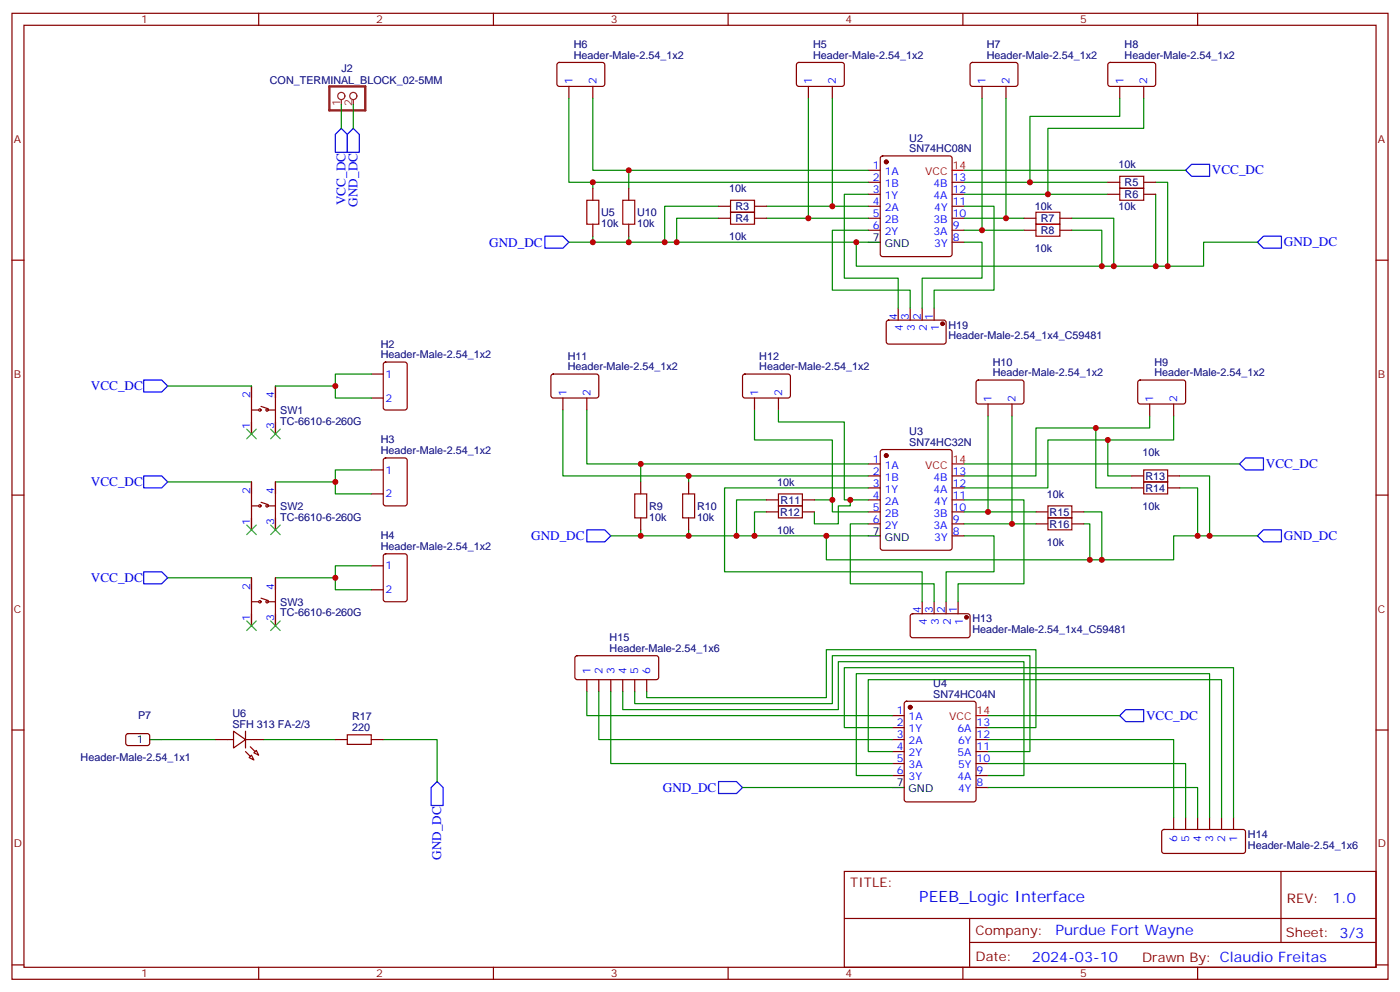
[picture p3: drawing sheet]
<svg xmlns="http://www.w3.org/2000/svg" width="412mm" height="292mm" viewBox="0 0 412 292" stroke-linecap="round" stroke-linejoin="round" font-family="sans-serif">
<g fill="none" stroke="#870000" stroke-width=".35">
<path d="M3.5 3.9h405.4v284.4h-405.4zM7.1 7.4h398.2v277.3h-398.2zM76.2 3.9v3.5M145.3 3.9v3.5M164.3 18.6l.4-.2h13l.5 .7-.1 5.9-.7 .4h-12.9l-.5-.7v-5.6zM214.5 3.9v3.5M234.8 18.6l.5-.2h13l.4 .7-.1 5.9-.6 .4h-13l-.4-.7v-5.6zM283.6 3.9v3.5M286 18.6l.5-.2h12.9l.5 .7-.1 5.9-.6 .4h-13l-.4-.7v-5.6zM326.6 18.6l.4-.2h13l.4 .7v5.9l-.7 .4h-12.9l-.5-.7v-5.6zM352.8 3.9v3.5M167.6 25.4v3.6"/>
<path d="M174.6 25.4v3.6M238.1 25.4v3.6M245.2 25.4v3.6M289.3 25.4v3.6M296.3 25.4v3.6M329.8 25.4v3.6M336.9 25.4v3.6M174.6 55.4v3.5M185.2 55.4v3.5M255.8 50.1h3.5M255.8 53.7h3.5M255.8 57.2h3.5"/>
<path d="M259.5 46.1l.5-.2h19.8l.5 .2 .2 .5v28.2l-.3 .5-.4 .2h-19.8l-.5-.2-.2-.5v-28.2zM280.5 53.7h3.5M280.5 57.2h3.5M326.3 53.7h3.5M326.3 57.2h3.5M336.9 53.7h3.5M336.9 57.2h3.5M3.5 76.6h3.6M174.6 66v3.5M185.2 66v3.5M211.7 60.7h3.5M211.7 64.2h3.5"/>
<path d="M222.2 60.7h3.6M222.2 64.2h3.6M255.8 60.7h3.5M255.8 64.2h3.5M255.8 67.8h3.5M280.5 60.7h3.5M280.5 64.2h3.5M280.5 67.8h3.5M280.5 71.3h3.5M301.6 64.2h3.6M301.6 67.8h3.6M312.2 64.2h3.5"/>
<path d="M312.2 67.8h3.5M405.3 76.6h3.6M261.3 94.4l.5-.2 16.5 .1 .4 .6-.1 6-.6 .4-16.5-.1-.4-.6v-5.7zM264.6 90.7v3.5M268.1 90.7v3.5M271.6 90.7v3.5M275.2 90.7v3.5M74.1 113.6v14.1M76.9 119.6l2.1 .7M81.1 113.6v14.1M109.4 110.1h3.5M109.4 117.2h3.5"/>
<path d="M113.1 106.8l.5-.2h5.6l.7 .4v13l-.4 .6-5.9 .1-.7-.5v-12.9zM162.5 110.3l.5-.2 13 .1 .4 .6-.1 5.9-.6 .5-13-.1-.4-.6v-5.7zM165.8 117.2v3.5M172.9 117.2v3.5M219 110.3l.4-.2 13 .1 .4 .6v5.9l-.7 .5-12.9-.1-.5-.6v-5.7zM222.2 117.2v3.5M229.3 117.2v3.5M287.7 112.1l.5-.2h13l.4 .7v5.9l-.7 .4h-13l-.4-.7v-5.6zM291 118.9v3.5M298.1 118.9v3.5M335.4 112.1l.4-.2h13l.4 .7v5.9l-.7 .4h-12.9l-.5-.7v-5.6zM338.7 118.9v3.5"/>
<path d="M345.7 118.9v3.5M74.1 120.7h2.1M79 120.7h2.1M109.4 138.3h3.5M113.1 135l.5-.2h5.6l.7 .4v13l-.4 .7h-5.9l-.7-.5v-12.9zM255.8 136.6h3.5M259.5 132.5l.5-.2h19.8l.5 .2 .2 .5v28.3l-.3 .5-.4 .2h-19.8l-.5-.3-.2-.4v-28.3zM3.5 145.7h3.6M74.1 141.9v14.1M74.1 148.9h2.1M76.9 147.8l2.1 .8M79 148.9h2.1"/>
<path d="M81.1 141.9v14.1M109.4 145.4h3.5M188.7 141.9v3.5M188.7 152.4v3.6M202.8 141.9v3.5M202.8 152.4v3.6M225.8 147.1h3.5M225.8 150.7h3.5M236.4 147.1h3.5M236.4 150.7h3.5M255.8 140.1h3.5M255.8 143.6h3.5"/>
<path d="M255.8 147.1h3.5M255.8 150.7h3.5M255.8 154.2h3.5M280.5 140.1h3.5M280.5 143.6h3.5M280.5 147.1h3.5M280.5 150.7h3.5M280.5 154.2h3.5M280.5 157.7h3.5M305.2 150.7h3.5M305.2 154.2h3.5M315.7 150.7h3.6"/>
<path d="M315.7 154.2h3.6M333.4 140.1h3.5M333.4 143.6h3.5M344 140.1h3.5M344 143.6h3.5M405.3 145.7h3.6M74.1 170.1v14.1M74.1 177.1h2.1M76.9 176.1l2.1 .7M79 177.1h2.1M81.1 170.1v14.1M109.4 166.5h3.5"/>
<path d="M109.4 173.6h3.5M113.1 163.2l.5-.2h5.6l.7 .4v13l-.4 .7h-5.9l-.7-.4v-13zM271.6 177.1v3.6M275.2 177.1v3.6M278.7 177.1v3.6M282.2 177.1v3.6M169.6 193.2l.4-.2 23.6 .1 .4 .6v5.9l-.7 .5-23.5-.1-.5-.6v-5.7zM268.3 180.9l.5-.2h16.5l.5 .7-.1 5.9-.7 .4-16.5-.1-.4-.6v-5.6zM3.5 214.9h3.6M37.3 216.1l.4-.2 6 .1 .4 .6-.1 2.4-.6 .5-5.9-.1-.5-.6v-2.2zM63.5 217.7h5.3M68.8 215.2l3.5 2.5-3.5 2.5z"/>
<path d="M72.3 217.7h5.3M72.3 215.2v5M98.8 217.7h3.5M109.4 217.7h3.5M172.9 200.1v3.5M176.4 200.1v3.5M179.9 200.1v3.5M183.4 200.1v3.5M187 200.1v3.5M190.5 200.1v3.5M262.8 210.6h3.5M262.8 214.2h3.5"/>
<path d="M262.8 217.7h3.5M266.6 206.6l.5-.2h19.7l.5 .2 .2 .5v28.2l-.2 .5-.5 .2h-19.7l-.5-.2-.3-.5v-28.2zM287.5 214.2h3.5M287.5 217.7h3.5M405.3 214.9h3.6M73.4 223l.7-.7 .7 1.4zM74.8 221.6l.7-.7 .7 1.4zM262.8 221.2h3.5M262.8 224.8h3.5M262.8 228.3h3.5M287.5 221.2h3.5M287.5 224.8h3.5"/>
<path d="M287.5 228.3h3.5M287.5 231.8h3.5M248.7 256.5h156.6v28.2h-156.6zM342.4 244.4l.5-.2h23.6l.4 .7-.1 5.9-.6 .4-23.6-.1-.4-.6v-5.6zM345.7 240.6v3.6M349.2 240.6v3.6M352.8 240.6v3.6M356.3 240.6v3.6M359.8 240.6v3.6M363.4 240.6v3.6M377.3 256.5v20.9M248.7 270.4h156.5"/>
<path d="M285.6 277.4h119.6M285.6 270.4v14.1M3.5 284h3.6M76.2 284.7v3.6M145.3 284.7v3.6M214.5 284.7v3.6M283.6 284.7v3.6M352.8 284.7v3.6M405.3 284h3.6"/>
<circle cx="76.6" cy="120.7" r=".35"/>
<circle cx="78.7" cy="120.7" r=".35"/>
<circle cx="76.6" cy="148.9" r=".35"/>
<circle cx="78.7" cy="148.9" r=".35"/>
<circle cx="76.6" cy="177.1" r=".35"/>
<circle cx="78.7" cy="177.1" r=".35"/>
</g>
<path d="M97 25.4h10.6v7.1h-10.6z" fill="none" stroke="#8c2424" stroke-width=".71"/>
<g fill="none" stroke="#8c2424" stroke-width=".35">
<path d="M100.5 29.3v1.4M104.1 29.3v1.4"/>
<circle cx="100.5" cy="28.3" r="1.06"/>
<circle cx="104.1" cy="28.3" r="1.06"/>
</g>
<g fill="#870000" stroke="#870000" stroke-width=".35">
<path d="M73.7 219.8l1.4 1.4z"/>
<path d="M72.3 221.2l1.4 1.4z"/>
<circle cx="261.1" cy="47.7" r=".53"/>
<circle cx="261.1" cy="134.1" r=".53"/>
<circle cx="268.1" cy="208.2" r=".53"/>
<circle cx="277.6" cy="95.3" r=".53"/>
<circle cx="284.7" cy="181.7" r=".53"/>
</g>
<path d="M255.8 71.3h3.5M255.8 157.7h3.5M44.1 217.7h3.5M262.8 231.8h3.5" fill="none" stroke="#000" stroke-width=".35"/>
<path d="M280.5 50.1h3.5M280.5 136.6h3.5M287.5 210.6h3.5" fill="none" stroke="#f00" stroke-width=".35"/>
<g fill="none" stroke="#00f" stroke-width=".35">
<path d="M100.5 37.8l1.8 1.7v5.3h-3.5v-5.3zM104.1 37.8l1.7 1.7v5.3h-3.5v-5.3zM349.2 50.1l1.8-1.7h5.3v3.5h-5.3zM160.5 69.5h5.3l1.8 1.8-1.8 1.8h-5.3zM370.4 71.3l1.8-1.8h5.3v3.6h-5.3zM42.3 111.9h5.3l1.8 1.7-1.8 1.8h-5.3zM365.1 136.6l1.8-1.8h5.3v3.5h-5.3zM42.3 140.1h5.3l1.8 1.8-1.8 1.7h-5.3zM172.9 156h5.3l1.7 1.7-1.7 1.8h-5.3zM370.4 157.7l1.8-1.7h5.3v3.5h-5.3zM42.3 168.3h5.3l1.8 1.8-1.8 1.7h-5.3zM329.8 210.6l1.8-1.7h5.3v3.5h-5.3z"/>
<path d="M127 231.8l1.8-1.8 1.7 1.8v5.3h-3.5zM211.7 230h5.3l1.7 1.8-1.7 1.8h-5.3z"/>
</g>
<g fill="none" stroke="#008700" stroke-width=".35">
<path d="M100.5 30.7v7.1M104.1 30.7v7.1M167.6 29v24.7h88.2M174.6 29v21.1h81.2M238.1 29v35.2M245.2 29v31.7M289.3 29v38.8M296.3 29v35.2M329.8 29v5.3h-26.4v19.4M336.9 29v8.8h-28.2v19.4M174.6 53.7v1.7M185.2 50.1v5.3"/>
<path d="M255.8 57.2h-7.1v24.7h15.9v8.8M284 50.1h65.2M284 53.7h42.3M284 57.2h42.3M340.4 53.7h3.6v24.7M340.4 57.2v21.2M167.6 71.3h88.2M174.6 69.5v1.8M185.2 69.5v1.8M211.7 60.7h-15.9v10.6M211.7 64.2h-12.4v7.1M225.8 60.7h30"/>
<path d="M225.8 64.2h30M252.2 71.3v7.1h102.3v-7.1h15.9M255.8 67.8h-10.6v17.6h22.9v5.3M284 71.3h5.3v10.6h-17.7v8.8M284 60.7h8.8v24.7h-17.6v5.3M284 64.2h17.6M284 67.8h17.6M315.7 67.8h8.9v10.6M315.7 64.2h12.4v14.2M49.4 113.6h24.7M81.1 113.6h17.7M109.4 110.1h-10.6v7.1h10.6"/>
<path d="M109.4 138.3h-10.6v3.6h-17.7M165.8 120.7v19.4h90M172.9 120.7v15.9h82.9M188.7 136.6v5.3M222.2 120.7v8.8h23v21.2h10.6M229.3 120.7v3.5h19.4v22.9h7.1M284 136.6h81.1M291 122.4v28.3h-7M298.1 122.4v31.8h-14.1M322.8 126v17.6h10.6M326.3 129.5v10.6h7.1M338.7 122.4v3.6h-33.5v14.1h-21.2"/>
<path d="M345.7 122.4v7.1h-37v14.1h-24.7M49.4 141.9h24.7M98.8 141.9v3.5h10.6M179.9 157.7h75.9M188.7 156v1.7M202.8 140.1v1.8M202.8 156v1.7M225.8 147.1h-8.8v10.6M225.8 150.7h-3.6v7M239.9 147.1h5.3M243.4 157.7v7.1h102.3v-7.1h24.7M250.5 147.1v1.8h-3.6v5.3h-7v-3.5"/>
<path d="M255.8 143.6h-42.4v24.7h58.2v8.8M255.8 154.2h-5.3v17.6h24.7v5.3M284 157.7h8.8v10.6h-14.1v8.8M284 147.1h17.6v24.7h-19.4v5.3M291 150.7h14.2M298.1 154.2h7.1M319.3 154.2h1.7v10.6M319.3 150.7h5.3v14.1M347.5 143.6h5.3v14.1M347.5 140.1h8.8v17.6M49.4 170.1h24.7M98.8 170.1v3.5h10.6"/>
<path d="M109.4 166.5h-10.6v3.6h-17.7M47.6 217.7h15.9M77.6 217.7h21.2M112.9 217.7h15.9v12.3M172.9 203.6v7h89.9M176.4 203.6v14.1h86.4M179.9 203.6v21.2h82.9M183.4 203.6v5.3h63.5v-14.1h54.7v33.5h-10.6M187 203.6v3.5h58.2v-14.1h58.2v28.2h-12.4M190.5 203.6v1.8h52.9v-14.2h61.8v23h-14.2M262.8 214.2h-14.1v-17.7h114.7v44.1M291 217.7h54.7v22.9"/>
<path d="M291 210.6h38.8M218.7 231.8h44.1M262.8 221.2h-7v-21.1h104v40.5M262.8 228.3h-10.6v-30h104.1v42.3M291 231.8h61.8v8.8M291 224.8h58.2v15.8"/>
</g>
<g fill="none" stroke="#a10000" stroke-width=".35">
<path d="M172.9 58.9h3.5v7.1h-3.5zM183.4 58.9h3.6v7.1h-3.6zM215.2 58.9h7v3.6h-7zM329.8 51.9h7.1v3.5h-7.1zM329.8 55.4h7.1v3.5h-7.1zM215.2 62.5h7v3.5h-7zM305.2 62.5h7v3.5h-7zM305.2 66h7v3.5h-7zM336.9 138.3h7.1v3.6h-7.1zM187 145.4h3.5v7h-3.5zM201.1 145.4h3.5v7h-3.5zM229.3 145.4h7.1v3.5h-7.1z"/>
<path d="M229.3 148.9h7.1v3.5h-7.1zM308.7 148.9h7v3.5h-7zM308.7 152.4h7v3.6h-7zM336.9 141.9h7.1v3.5h-7.1zM102.3 216.3h7.1v2.8h-7.1z"/>
</g>
<path d="M72.7 126.3l2.8 2.9M75.5 126.3l-2.8 2.9M79.7 126.3l2.8 2.9M82.5 126.3l-2.8 2.9M72.7 154.6l2.8 2.8M75.5 154.6l-2.8 2.8M79.7 154.6l2.8 2.8M82.5 154.6l-2.8 2.8M72.7 182.8l2.8 2.8M75.5 182.8l-2.8 2.8M79.7 182.8l2.8 2.8M82.5 182.8l-2.8 2.8" fill="none" stroke="#3c3" stroke-width=".35"/>
<g fill="#c00">
<circle cx="98.8" cy="141.9" r=".88"/>
<circle cx="98.8" cy="170.1" r=".88"/>
<circle cx="195.8" cy="71.3" r=".88"/>
<circle cx="199.3" cy="71.3" r=".88"/>
<circle cx="245.2" cy="60.7" r=".88"/>
<circle cx="238.1" cy="64.2" r=".88"/>
<circle cx="252.2" cy="71.3" r=".88"/>
<circle cx="324.6" cy="78.4" r=".88"/>
<circle cx="328.1" cy="78.4" r=".88"/>
<circle cx="340.4" cy="78.4" r=".88"/>
<circle cx="344" cy="78.4" r=".88"/>
<circle cx="289.3" cy="67.8" r=".88"/>
<circle cx="296.3" cy="64.2" r=".88"/>
<circle cx="243.4" cy="157.7" r=".88"/>
<circle cx="185.2" cy="50.1" r=".88"/>
<circle cx="174.6" cy="53.7" r=".88"/>
<circle cx="185.2" cy="71.3" r=".88"/>
<circle cx="174.6" cy="71.3" r=".88"/>
<circle cx="303.4" cy="53.7" r=".88"/>
<circle cx="308.7" cy="57.2" r=".88"/>
<circle cx="188.7" cy="136.6" r=".88"/>
<circle cx="202.8" cy="140.1" r=".88"/>
<circle cx="188.7" cy="157.7" r=".88"/>
<circle cx="202.8" cy="157.7" r=".88"/>
<circle cx="245.2" cy="147.1" r=".88"/>
<circle cx="217" cy="157.7" r=".88"/>
<circle cx="222.3" cy="157.7" r=".88"/>
<circle cx="291" cy="150.7" r=".88"/>
<circle cx="298.1" cy="154.2" r=".88"/>
<circle cx="321" cy="164.8" r=".88"/>
<circle cx="324.6" cy="164.8" r=".88"/>
<circle cx="326.3" cy="129.5" r=".88"/>
<circle cx="322.8" cy="126" r=".88"/>
<circle cx="352.8" cy="157.7" r=".88"/>
<circle cx="356.3" cy="157.7" r=".88"/>
<circle cx="250.5" cy="147.1" r=".88"/>
<circle cx="98.8" cy="113.6" r=".88"/>
</g>
<text font-size="4.6" fill="#00f" x="270.8" y="265.5">PEEB_Logic Interface</text>
<g font-size="4.2" fill="#00f">
<text x="392.5" y="265.8">1.0</text>
<text x="310.9" y="275.3">Purdue Fort Wayne</text>
<text x="304" y="283.1">2024-03-10</text>
</g>
<g font-size="3.9" fill="#00f">
<text x="357" y="51.4">VCC_DC</text>
<text x="101.8" y="60.4" transform="rotate(-90 101.8 60.4)">VCC_DC</text>
<text x="105.3" y="60.8" transform="rotate(-90 105.3 60.8)">GND_DC</text>
<text x="144.1" y="72.6">GND_DC</text>
<text x="378.2" y="72.5">GND_DC</text>
<text x="26.8" y="114.8">VCC_DC</text>
<text x="372.9" y="137.8">VCC_DC</text>
<text x="26.8" y="143.1">VCC_DC</text>
<text x="156.5" y="159">GND_DC</text>
<text x="378.2" y="158.9">GND_DC</text>
<text x="26.8" y="171.3">VCC_DC</text>
<text x="337.6" y="211.9">VCC_DC</text>
<text x="195.3" y="233.1">GND_DC</text>
<text x="130" y="253.1" transform="rotate(-90 130 253.1)">GND_DC</text>
</g>
<g font-size="3.9" fill="#800">
<text x="250.5" y="261.1">TITLE:</text>
<text x="379.1" y="265.8">REV:</text>
<text x="287.4" y="275.3">Company:</text>
<text x="378.7" y="275.9">Sheet: 3/3</text>
<text x="287.4" y="283">Date:</text>
<text x="336.4" y="283.1">Drawn By: Claudio Freitas</text>
</g>
<g font-size="3.2" fill="#800">
<text x="41.6" y="6.9">1</text>
<text x="110.8" y="6.9">2</text>
<text x="179.9" y="6.9">3</text>
<text x="249.1" y="6.9">4</text>
<text x="318.2" y="6.9">5</text>
<text x="4.1" y="42">A</text>
<text x="405.9" y="42">A</text>
<text x="4.1" y="111.2">B</text>
<text x="405.9" y="111.2">B</text>
<text x="4.1" y="180.3">C</text>
<text x="405.9" y="180.3">C</text>
<text x="4.1" y="249.4">D</text>
<text x="405.9" y="249.4">D</text>
<text x="41.6" y="287.7">1</text>
<text x="110.8" y="287.7">2</text>
<text x="179.9" y="287.7">3</text>
<text x="249.1" y="287.7">4</text>
<text x="318.2" y="287.7">5</text>
</g>
<g font-size="3.2" fill="#000080">
<text x="169" y="17.3">Header-Male-2.54_1x2</text>
<text x="169" y="14.1">H6</text>
<text x="239.5" y="17.3">Header-Male-2.54_1x2</text>
<text x="239.5" y="14.1">H5</text>
<text x="290.7" y="17.3">Header-Male-2.54_1x2</text>
<text x="290.7" y="14.1">H7</text>
<text x="331.3" y="17.3">Header-Male-2.54_1x2</text>
<text x="331.3" y="14.1">H8</text>
<text x="100.6" y="21.2">J2</text>
<text x="79.5" y="24.8">CON_TERMINAL_BLOCK_02-5MM</text>
<text x="267.8" y="41.7">U2</text>
<text x="267.8" y="44.8">SN74HC08N</text>
<text x="329.5" y="49.5">10k</text>
<text x="214.8" y="56.6">10k</text>
<text x="331.3" y="54.8">R5</text>
<text x="331.3" y="58.3">R6</text>
<text x="177.1" y="63.6">U5</text>
<text x="187.7" y="63.6">U10</text>
<text x="216.6" y="61.9">R3</text>
<text x="216.6" y="65.4">R4</text>
<text x="304.8" y="61.9">10k</text>
<text x="306.6" y="65.4">R7</text>
<text x="329.5" y="61.9">10k</text>
<text x="177.1" y="66.8">10k</text>
<text x="187.7" y="66.8">10k</text>
<text x="214.8" y="70.7">10k</text>
<text x="306.6" y="68.9">R8</text>
<text x="304.8" y="74.2">10k</text>
<text x="279.4" y="99.9">Header-Male-2.54_1x4_C59481</text>
<text x="279.4" y="96.7">H19</text>
<text x="112.2" y="105.5">Header-Male-2.54_1x2</text>
<text x="112.2" y="102.3">H2</text>
<text x="167.2" y="105.9">H11</text>
<text x="223.7" y="105.9">H12</text>
<text x="292.5" y="107.6">H10</text>
<text x="340.1" y="107.6">H9</text>
<text x="167.2" y="109">Header-Male-2.54_1x2</text>
<text x="223.7" y="109">Header-Male-2.54_1x2</text>
<text x="292.5" y="110.8">Header-Male-2.54_1x2</text>
<text x="340.1" y="110.8">Header-Male-2.54_1x2</text>
<text x="82.5" y="125">TC-6610-6-260G</text>
<text x="82.5" y="121.8">SW1</text>
<text x="112.2" y="130.5">H3</text>
<text x="267.8" y="131.3">SN74HC32N</text>
<text x="267.8" y="128.1">U3</text>
<text x="112.2" y="133.7">Header-Male-2.54_1x2</text>
<text x="336.5" y="134.2">10k</text>
<text x="228.9" y="143">10k</text>
<text x="337.4" y="141.2">R13</text>
<text x="229.9" y="148.3">R11</text>
<text x="308.3" y="146.5">10k</text>
<text x="337.4" y="144.8">R14</text>
<text x="82.5" y="153.2">TC-6610-6-260G</text>
<text x="82.5" y="150.1">SW2</text>
<text x="191.2" y="153.2">10k</text>
<text x="191.2" y="150">R9</text>
<text x="205.3" y="153.2">10k</text>
<text x="205.3" y="150">R10</text>
<text x="229.8" y="151.8">R12</text>
<text x="309.2" y="151.8">R15</text>
<text x="309.2" y="155.3">R16</text>
<text x="336.5" y="150.1">10k</text>
<text x="112.2" y="162">Header-Male-2.54_1x2</text>
<text x="112.2" y="158.7">H4</text>
<text x="228.9" y="157.1">10k</text>
<text x="308.3" y="160.6">10k</text>
<text x="82.5" y="178.3">SW3</text>
<text x="82.5" y="181.5">TC-6610-6-260G</text>
<text x="286.5" y="183.1">H13</text>
<text x="179.6" y="191.9">Header-Male-2.54_1x6</text>
<text x="179.6" y="188.8">H15</text>
<text x="286.5" y="186.3">Header-Male-2.54_1x4_C59481</text>
<text x="274.9" y="202.2">U4</text>
<text x="274.9" y="205.4">SN74HC04N</text>
<text x="40.7" y="211.7">P7</text>
<text x="68.5" y="214.2">SFH 313 FA-2/3</text>
<text x="68.5" y="211">U6</text>
<text x="103.7" y="215.2">220</text>
<text x="103.7" y="212">R17</text>
<text x="23.7" y="224.1">Header-Male-2.54_1x1</text>
<text x="367.6" y="249.8">Header-Male-2.54_1x6</text>
<text x="367.6" y="246.6">H14</text>
</g>
<g font-size="3.2" fill="#00f">
<text x="168.6" y="24.7" transform="rotate(-90 168.6 24.7)">1</text>
<text x="175.7" y="24.7" transform="rotate(-90 175.7 24.7)">2</text>
<text x="239.2" y="24.7" transform="rotate(-90 239.2 24.7)">1</text>
<text x="246.2" y="24.7" transform="rotate(-90 246.2 24.7)">2</text>
<text x="290.3" y="24.7" transform="rotate(-90 290.3 24.7)">1</text>
<text x="297.4" y="24.7" transform="rotate(-90 297.4 24.7)">2</text>
<text x="330.9" y="24.7" transform="rotate(-90 330.9 24.7)">1</text>
<text x="338" y="24.7" transform="rotate(-90 338 24.7)">2</text>
<text x="257.1" y="49.8">1</text>
<text x="257.1" y="53.3">2</text>
<text x="260.6" y="51.5">1A</text>
<text x="280.6" y="53.3">13</text>
<text x="257.1" y="56.8">3</text>
<text x="260.6" y="55.1">1B</text>
<text x="260.6" y="58.6">1Y</text>
<text x="275" y="55.1">4B</text>
<text x="275" y="58.6">4A</text>
<text x="280.6" y="56.8">12</text>
<text x="257.1" y="60.4">4</text>
<text x="257.1" y="63.9">5</text>
<text x="260.6" y="62.1">2A</text>
<text x="260.6" y="65.7">2B</text>
<text x="275" y="65.7">3B</text>
<text x="275.2" y="62.1">4Y</text>
<text x="280.6" y="63.9">10</text>
<text x="280.6" y="60.4">11</text>
<text x="257.1" y="67.4">6</text>
<text x="260.6" y="69.2">2Y</text>
<text x="275" y="69.2">3A</text>
<text x="280.6" y="70.9">8</text>
<text x="280.6" y="67.4">9</text>
<text x="275.2" y="72.7">3Y</text>
<text x="264.2" y="94.1" transform="rotate(-90 264.2 94.1)">4</text>
<text x="267.8" y="94.1" transform="rotate(-90 267.8 94.1)">3</text>
<text x="271.3" y="94.1" transform="rotate(-90 271.3 94.1)">2</text>
<text x="274.8" y="94.1" transform="rotate(-90 274.8 94.1)">1</text>
<text x="266" y="97.6" transform="rotate(-90 266 97.6)">4</text>
<text x="269.5" y="97.6" transform="rotate(-90 269.5 97.6)">3</text>
<text x="273" y="97.6" transform="rotate(-90 273 97.6)">2</text>
<text x="276.6" y="97.6" transform="rotate(-90 276.6 97.6)">1</text>
<text x="113.6" y="111.2">1</text>
<text x="73.7" y="117.2" transform="rotate(-90 73.7 117.2)">2</text>
<text x="80.8" y="117.2" transform="rotate(-90 80.8 117.2)">4</text>
<text x="113.6" y="118.2">2</text>
<text x="166.9" y="116.5" transform="rotate(-90 166.9 116.5)">1</text>
<text x="173.9" y="116.5" transform="rotate(-90 173.9 116.5)">2</text>
<text x="223.3" y="116.5" transform="rotate(-90 223.3 116.5)">1</text>
<text x="230.4" y="116.5" transform="rotate(-90 230.4 116.5)">2</text>
<text x="292.1" y="118.2" transform="rotate(-90 292.1 118.2)">1</text>
<text x="299.2" y="118.2" transform="rotate(-90 299.2 118.2)">2</text>
<text x="339.7" y="118.2" transform="rotate(-90 339.7 118.2)">1</text>
<text x="346.8" y="118.2" transform="rotate(-90 346.8 118.2)">2</text>
<text x="73.7" y="126.2" transform="rotate(-90 73.7 126.2)">1</text>
<text x="80.8" y="126.2" transform="rotate(-90 80.8 126.2)">3</text>
<text x="257.1" y="136.2">1</text>
<text x="260.6" y="138">1A</text>
<text x="113.6" y="139.4">1</text>
<text x="257.1" y="139.7">2</text>
<text x="257.1" y="143.3">3</text>
<text x="260.6" y="141.5">1B</text>
<text x="275" y="141.5">4B</text>
<text x="280.6" y="143.3">12</text>
<text x="280.6" y="139.7">13</text>
<text x="73.7" y="145.4" transform="rotate(-90 73.7 145.4)">2</text>
<text x="80.8" y="145.4" transform="rotate(-90 80.8 145.4)">4</text>
<text x="113.6" y="146.4">2</text>
<text x="257.1" y="146.8">4</text>
<text x="260.6" y="145">1Y</text>
<text x="260.6" y="148.6">2A</text>
<text x="275" y="145">4A</text>
<text x="275.2" y="148.6">4Y</text>
<text x="280.6" y="146.8">11</text>
<text x="73.7" y="154.4" transform="rotate(-90 73.7 154.4)">1</text>
<text x="80.8" y="154.4" transform="rotate(-90 80.8 154.4)">3</text>
<text x="257.1" y="150.3">5</text>
<text x="257.1" y="153.8">6</text>
<text x="260.6" y="152.1">2B</text>
<text x="260.6" y="155.6">2Y</text>
<text x="275" y="152.1">3B</text>
<text x="275" y="155.6">3A</text>
<text x="280.6" y="153.8">9</text>
<text x="280.6" y="150.3">10</text>
<text x="275.2" y="159.1">3Y</text>
<text x="280.6" y="157.4">8</text>
<text x="113.6" y="167.6">1</text>
<text x="73.7" y="173.6" transform="rotate(-90 73.7 173.6)">2</text>
<text x="80.8" y="173.6" transform="rotate(-90 80.8 173.6)">4</text>
<text x="113.6" y="174.7">2</text>
<text x="73.7" y="182.7" transform="rotate(-90 73.7 182.7)">1</text>
<text x="80.8" y="182.7" transform="rotate(-90 80.8 182.7)">3</text>
<text x="271.3" y="180.5" transform="rotate(-90 271.3 180.5)">4</text>
<text x="273" y="184" transform="rotate(-90 273 184)">4</text>
<text x="274.8" y="180.5" transform="rotate(-90 274.8 180.5)">3</text>
<text x="276.6" y="184" transform="rotate(-90 276.6 184)">3</text>
<text x="278.3" y="180.5" transform="rotate(-90 278.3 180.5)">2</text>
<text x="280.1" y="184" transform="rotate(-90 280.1 184)">2</text>
<text x="281.9" y="180.5" transform="rotate(-90 281.9 180.5)">1</text>
<text x="283.6" y="184" transform="rotate(-90 283.6 184)">1</text>
<text x="173.9" y="198.3" transform="rotate(-90 173.9 198.3)">1</text>
<text x="177.4" y="198.3" transform="rotate(-90 177.4 198.3)">2</text>
<text x="181" y="198.3" transform="rotate(-90 181 198.3)">3</text>
<text x="184.5" y="198.3" transform="rotate(-90 184.5 198.3)">4</text>
<text x="188" y="198.3" transform="rotate(-90 188 198.3)">5</text>
<text x="191.6" y="198.3" transform="rotate(-90 191.6 198.3)">6</text>
<text x="264.2" y="210.3">1</text>
<text x="264.2" y="213.8">2</text>
<text x="267.7" y="212.1">1A</text>
<text x="267.7" y="215.6">1Y</text>
<text x="282" y="215.6">6A</text>
<text x="287.7" y="213.8">13</text>
<text x="264.2" y="217.3">3</text>
<text x="264.2" y="220.9">4</text>
<text x="267.7" y="219.1">2A</text>
<text x="282.2" y="219.1">6Y</text>
<text x="287.7" y="220.9">11</text>
<text x="287.7" y="217.3">12</text>
<text x="264.2" y="224.4">5</text>
<text x="264.2" y="227.9">6</text>
<text x="267.7" y="222.6">2Y</text>
<text x="267.7" y="226.2">3A</text>
<text x="282" y="222.6">5A</text>
<text x="282.2" y="226.2">5Y</text>
<text x="287.7" y="227.9">9</text>
<text x="287.7" y="224.4">10</text>
<text x="267.7" y="229.7">3Y</text>
<text x="282" y="229.7">4A</text>
<text x="282.2" y="233.2">4Y</text>
<text x="287.7" y="231.5">8</text>
<text x="346.8" y="247.9" transform="rotate(-90 346.8 247.9)">6</text>
<text x="350.3" y="247.9" transform="rotate(-90 350.3 247.9)">5</text>
<text x="353.8" y="247.9" transform="rotate(-90 353.8 247.9)">4</text>
<text x="357.4" y="247.9" transform="rotate(-90 357.4 247.9)">3</text>
<text x="360.9" y="247.9" transform="rotate(-90 360.9 247.9)">2</text>
<text x="364.4" y="247.9" transform="rotate(-90 364.4 247.9)">1</text>
</g>
<g font-size="3.2" fill="#8d2323">
<text x="100.2" y="31.3" transform="rotate(-90 100.2 31.3)">1</text>
<text x="103.7" y="31.3" transform="rotate(-90 103.7 31.3)">2</text>
</g>
<g font-size="3.2" fill="#f00">
<text x="272.6" y="51.5">VCC</text>
<text x="280.6" y="49.8">14</text>
<text x="272.6" y="138">VCC</text>
<text x="280.6" y="136.2">14</text>
<text x="279.6" y="212.1">VCC</text>
<text x="287.7" y="210.3">14</text>
</g>
<g font-size="3.2">
<text x="257.1" y="70.9">7</text>
<text x="260.6" y="72.7">GND</text>
<text x="257.1" y="157.4">7</text>
<text x="260.6" y="159.1">GND</text>
<text x="40.3" y="218.8">1</text>
<text x="264.2" y="231.5">7</text>
<text x="267.7" y="233.2">GND</text>
</g>
</svg>
